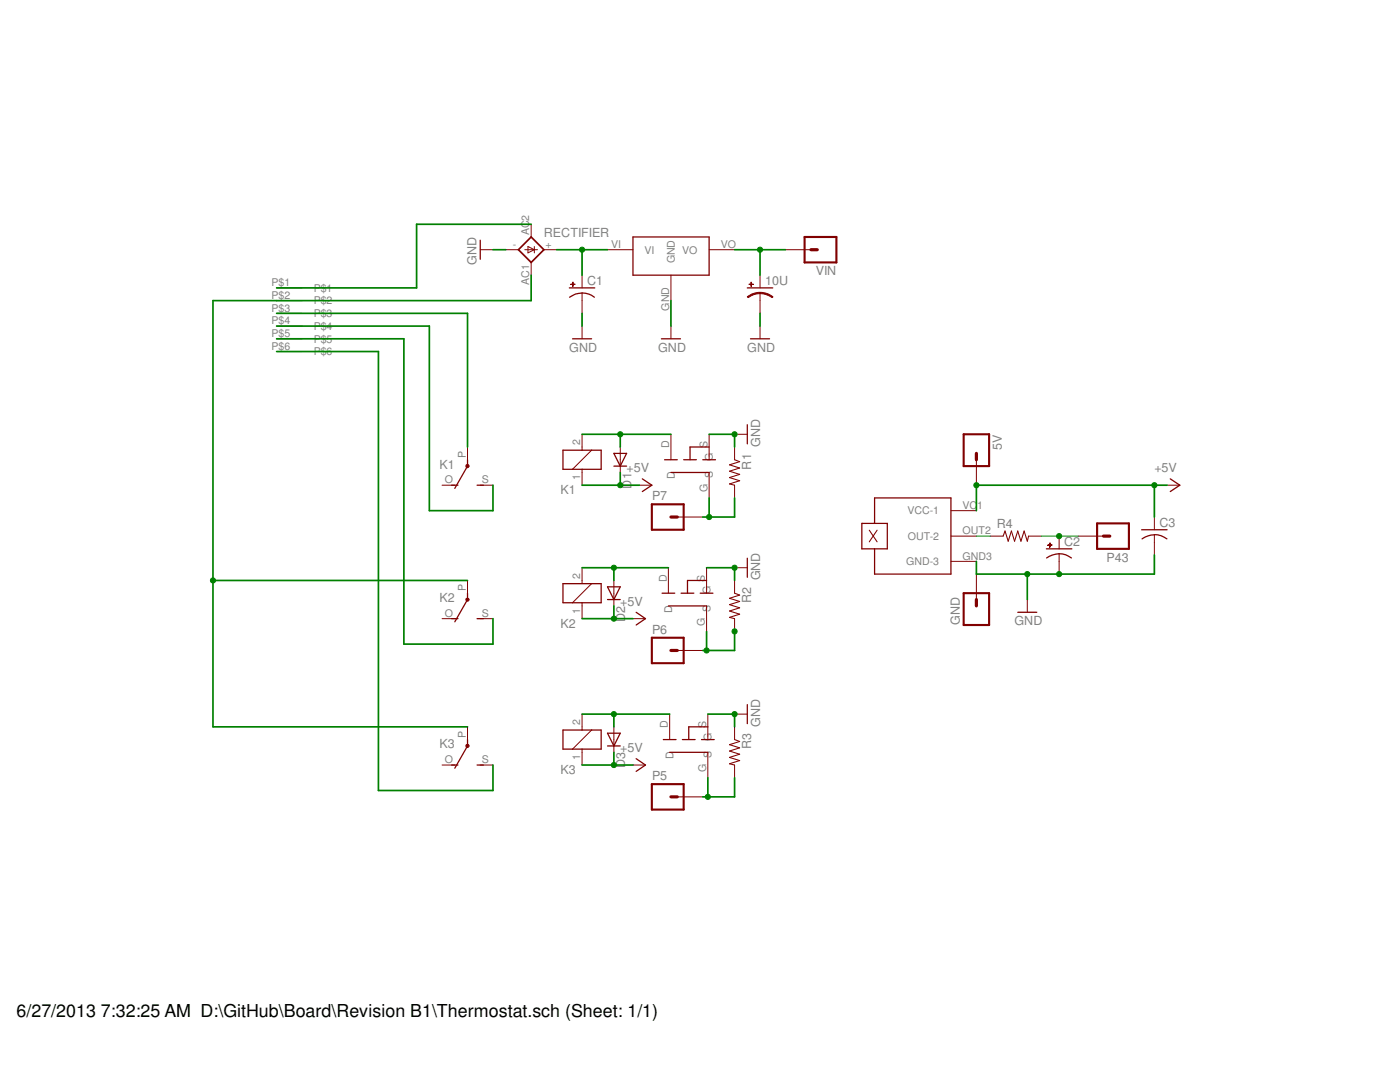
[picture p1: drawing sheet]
<svg xmlns="http://www.w3.org/2000/svg" width="279mm" height="216mm" viewBox="0 0 279 216" stroke-linecap="round" stroke-linejoin="round" font-family="sans-serif">
<path d="M103.5 49.8l2.5-2.5 2.5 2.5-2.5 2.6z" fill="none" stroke="#800000" stroke-width=".34"/>
<path d="M100.9 49.8h2.6M104.7 49.8h2.6M105.4 49.2l1.2 .6-1.2 .7zM106 44.7v2.6M106 52.4v2.5M106.6 49.2v1.3M108.5 49.8h2.6M151.7 58.5v1.5" fill="none" stroke="#800000" stroke-width=".2"/>
<path d="M149.1 57.4h5.1" fill="none" stroke="#800000" stroke-width=".25"/>
<path d="M151.7 58.3a4 4 0 0 1 2.6 .9l-.2 .2a4.1 4.1 0 0 0-2.4-.8z" fill-rule="evenodd" fill="#800000"/>
<path d="M151.7 58.3a4 4 0 0 1 2.6 .9l-.2 .2a4.1 4.1 0 0 0-2.4-.8z" fill="none" stroke="#800000" stroke-width=".2"/>
<path d="M149.1 59.2a3.9 3.9 0 0 1 2.6-.9v.3a3.9 3.9 0 0 0-2.4 .8z" fill-rule="evenodd" fill="#800000"/>
<path d="M149.1 59.2a3.9 3.9 0 0 1 2.6-.9v.3a3.9 3.9 0 0 0-2.4 .8z" fill="none" stroke="#800000" stroke-width=".2"/>
<path d="M149.5 56.7l.8 .1z" fill-rule="evenodd" fill="#800000"/>
<path d="M149.5 56.7l.8 .1z" fill="none" stroke="#800000" stroke-width=".2"/>
<path d="M149.9 56.3v.8z" fill-rule="evenodd" fill="#800000"/>
<g fill="none" stroke="#800000" stroke-width=".2">
<path d="M95.8 49.8h2.6M121.2 49.8h5.1M133.9 54.9v5.1M141.5 49.8h5.1M149.9 56.3v.8zM151.7 54.9v2.5M151.7 60v2.5M156.8 49.8h5M116.2 65.1v2.5M133.9 65.1v2.5M151.7 65.1v2.5M116.2 86.7v3.1"/>
<path d="M116.2 93.6v3.2M118.1 89.8l-3.8 3.8M146.6 86.7h2.5M194.9 91.7v5.1M135.2 103.2h5.1M146.6 113.3h2.5M194.9 114.6v5M205 119.6v2.6M215.2 107h5M135.2 129.8h5.1M135.2 159h5.1M146.6 142.5h2.5"/>
</g>
<path d="M160.6 47.3h6.3v5.1h-6.3zM192.3 86.7h5.1v6.3h-5.1zM130.1 100.6h6.3v5.1h-6.3zM192.3 118.4h5.1v6.3h-5.1zM218.9 104.4h6.4v5.1h-6.4zM130.1 127.3h6.3v5h-6.3zM130.1 156.5h6.3v5h-6.3z" fill="none" stroke="#800000" stroke-width=".42"/>
<path d="M161.8 49.8h1.3M194.9 90.5v1.2M133.9 103.2h1.3M194.9 119.6v1.3M220.2 107h1.3M133.9 129.8h1.3M133.9 159h1.3" fill="none" stroke="#800000" stroke-width=".63"/>
<g fill="none" stroke="#800000" stroke-width=".25">
<path d="M95.8 47.9v3.8M126.3 47.3h15.2v7.6h-15.2zM114.3 67.6h3.8M132 67.6h3.8M149.8 67.6h3.8M90.1 96.8h1.3M93.3 91.7v1.3l-2.5 4.5M95.2 96.8h1.3M112.4 89.8h7.6v3.8h-7.6zM149.1 84.8v3.8M149.1 111.4v3.8M203.1 122.2h3.8"/>
<path d="M149.1 140.6v3.8"/>
</g>
<path d="M93 92.8h.5l.1 .2-.1 .2-.2 .1-.3-.1z" fill-rule="evenodd" fill="#800000"/>
<path d="M88.2 96.8h2.6M93 92.8h.5l.1 .2-.1 .2-.2 .1-.3-.1zM93.3 89.2v2.5M95.8 96.8h2.6M116.2 113.3v3.2M118.1 116.5l-3.8 3.8M116.2 120.3v3.1" fill="none" stroke="#800000" stroke-width=".2"/>
<path d="M93.3 118.4v1.2l-2.5 4.5M112.4 116.5h7.6v3.8h-7.6zM90.1 123.4h1.3M95.2 123.4h1.3" fill="none" stroke="#800000" stroke-width=".25"/>
<path d="M93 119.4h.5l.1 .2-.1 .3h-.5z" fill-rule="evenodd" fill="#800000"/>
<path d="M93 119.4h.5l.1 .2-.1 .3h-.5zM93.3 115.8v2.6M88.2 123.4h2.6M95.8 123.4h2.6M116.2 142.5v3.2M116.2 149.5v3.2M118.1 145.7l-3.8 3.8" fill="none" stroke="#800000" stroke-width=".2"/>
<path d="M90.1 152.7h1.3M93.3 147.6v1.2l-2.5 4.5M95.2 152.7h1.3M112.4 145.7h7.6v3.8h-7.6z" fill="none" stroke="#800000" stroke-width=".25"/>
<path d="M93 148.6h.5l.1 .2-.1 .3-.2 .1-.3-.1z" fill-rule="evenodd" fill="#800000"/>
<g fill="none" stroke="#800000" stroke-width=".2">
<path d="M123.8 89.2v5.1M127.6 96.8h2.5M146.6 89.2v2.5M146.6 96.8v2.6M232.9 96.8h2.6M122.5 115.8v5.1M146.6 115.8v2.6M211.4 110.5v1.5M126.3 123.4h2.5M146.6 123.4v2.6M88.2 152.7h2.6M93 148.6h.5l.1 .2-.1 .3-.2 .1-.3-.1z"/>
<path d="M93.3 145v2.6M95.8 152.7h2.6M122.5 145v5.1M126.3 152.7h2.5M146.6 145v2.6M146.6 152.7v2.5"/>
</g>
<path d="M122.5 90.5h2.6l-1.3 2.5zM122.5 93h2.6M128.2 95.5l1.9 1.3-1.9 1.3M233.6 95.5l1.9 1.3-1.9 1.3M121.2 117.1h2.6l-1.3 2.5zM121.2 119.6h2.6M208.8 109.5h5.1M208.9 111.3a4 4 0 0 1 4.9 0M127 122.2l1.8 1.2-1.8 1.3M121.2 146.3h2.6l-1.3 2.5zM121.2 148.8h2.6M127 151.4l1.8 1.3-1.8 1.2" fill="none" stroke="#800000" stroke-width=".25"/>
<path d="M146.6 91.7l1 .4-2 .7 2 .6-2 .6 2 .7-2 .6 2 .6-2 .7 1 .2M146.6 118.4l1 .3-2 .7 2 .6-2 .6 2 .7-2 .6 2 .7-2 .6 1 .2M146.6 147.6l1 .4-2 .6 2 .6-2 .7 2 .6-2 .6 2 .7-2 .6 1 .3" fill="none" stroke="#800000" stroke-width=".21"/>
<path d="M209.1 108.7l.9 .1z" fill-rule="evenodd" fill="#800000"/>
<path d="M209.1 108.7l.9 .1z" fill="none" stroke="#800000" stroke-width=".2"/>
<path d="M209.5 108.3l.1 .9z" fill-rule="evenodd" fill="#800000"/>
<g fill="none" stroke="#800000" stroke-width=".2">
<path d="M55.2 57.4h5.1M55.2 60h5.1M116.2 58.5v1.5M55.2 62.5h5.1M55.2 65.1h5.1M55.2 67.6h5.1M55.2 70.1h5.1M133.9 86.7v5M141.5 86.7v5M141.5 94.3v5.1M133.4 113.3v5.1M141 113.3v5.1"/>
<path d="M189.8 101.9h5.1M189.8 107h5.1M189.8 112h5.1M197.7 107h2.5M205.3 107h2.5M209.5 108.3l.1 .9zM211.4 107v2.5M211.4 112v2.6M141 120.9v5.1M133.6 142.5v5.1M141.3 142.5v5.1M141.3 150.1v5.1"/>
</g>
<g fill="none" stroke="#800000" stroke-width=".25">
<path d="M113.6 57.4h5.1M113.7 59.3a4 4 0 0 1 4.9 0M132.6 91.7h2.6M133.9 94.3h7.6M136.4 91.7h2.6M140.3 91.7h2.5M141.5 89.2h-3.8v2.5M132.1 118.4h2.6M135.9 118.4h2.6M139.7 118.4h2.6M141 115.8h-3.8v2.6M172 104.4h5.1v5.1h-5.1z"/>
<path d="M174.5 104.4v-5h15.3v15.2h-15.3v-5.1M133.4 120.9h7.6M132.4 147.6h2.5M133.6 150.1h7.7M136.2 147.6h2.5M140 147.6h2.5M141.3 145h-3.8v2.6"/>
</g>
<path d="M173.5 105.8l1.5 2.3M175 105.8l-1.5 2.3M200.2 107l.4-1 .6 2 .6-2 .7 2 .6-2 .7 2 .6-2 .6 2 .3-1" fill="none" stroke="#800000" stroke-width=".21"/>
<path d="M113.9 56.7l.9 .1z" fill-rule="evenodd" fill="#800000"/>
<path d="M113.9 56.7l.9 .1z" fill="none" stroke="#800000" stroke-width=".2"/>
<path d="M114.3 56.3l.1 .8z" fill-rule="evenodd" fill="#800000"/>
<path d="M114.3 56.3l.1 .8zM116.2 54.9v2.5M116.2 60v2.5M230.4 103.2v2.5M230.4 106.7v4" fill="none" stroke="#800000" stroke-width=".2"/>
<path d="M227.8 105.7h5.1M230.4 106.7a4 4 0 0 1 2.5 .8M230.4 106.7a4.4 4.4 0 0 0-2.5 .8" fill="none" stroke="#800000" stroke-width=".25"/>
<path d="M106 44.7h-22.9v12.7h-27.9M55.2 62.5h38.1v26.7M55.2 65.1h30.5v36.8h12.7v-5.1M55.2 67.6h25.4v60.9h17.8v-5.1M55.2 70.1h20.3v87.6h22.9v-5M194.9 112v2.6h16.5M205 114.6v5" fill="none" stroke="#008000" stroke-width=".34"/>
<circle cx="205" cy="114.6" r=".51" fill="#008000"/>
<circle cx="205" cy="114.6" r=".51" fill="none" stroke="#008000" stroke-width=".2"/>
<path d="M230.4 110.7v3.9h-19" fill="none" stroke="#008000" stroke-width=".34"/>
<circle cx="211.4" cy="114.6" r=".51" fill="#008000"/>
<circle cx="211.4" cy="114.6" r=".51" fill="none" stroke="#008000" stroke-width=".2"/>
<path d="M141 113.3h5.6v2.5" fill="none" stroke="#008000" stroke-width=".34"/>
<circle cx="146.6" cy="113.3" r=".51" fill="#008000"/>
<circle cx="146.6" cy="113.3" r=".51" fill="none" stroke="#008000" stroke-width=".2"/>
<path d="M141.5 86.7h5.1v2.5" fill="none" stroke="#008000" stroke-width=".34"/>
<circle cx="146.6" cy="86.7" r=".51" fill="#008000"/>
<circle cx="146.6" cy="86.7" r=".51" fill="none" stroke="#008000" stroke-width=".2"/>
<path d="M141.3 142.5h5.3v2.5" fill="none" stroke="#008000" stroke-width=".34"/>
<circle cx="146.6" cy="142.5" r=".51" fill="#008000"/>
<circle cx="146.6" cy="142.5" r=".51" fill="none" stroke="#008000" stroke-width=".2"/>
<path d="M98.4 49.8h2.5M133.9 60v5.1M116.2 62.5v2.6M151.7 62.5v2.6M146.6 126v3.8" fill="none" stroke="#008000" stroke-width=".34"/>
<circle cx="146.6" cy="126" r=".51" fill="#008000"/>
<circle cx="146.6" cy="126" r=".51" fill="none" stroke="#008000" stroke-width=".2"/>
<path d="M140.3 129.8h6.3M141 126v3.8" fill="none" stroke="#008000" stroke-width=".34"/>
<circle cx="141" cy="129.8" r=".51" fill="#008000"/>
<circle cx="141" cy="129.8" r=".51" fill="none" stroke="#008000" stroke-width=".2"/>
<path d="M116.2 123.4h10.1M122.5 120.9v2.5" fill="none" stroke="#008000" stroke-width=".34"/>
<circle cx="122.5" cy="123.4" r=".51" fill="#008000"/>
<circle cx="122.5" cy="123.4" r=".51" fill="none" stroke="#008000" stroke-width=".2"/>
<path d="M116.2 152.7h10.1M122.5 150.1v2.6" fill="none" stroke="#008000" stroke-width=".34"/>
<circle cx="122.5" cy="152.7" r=".51" fill="#008000"/>
<circle cx="122.5" cy="152.7" r=".51" fill="none" stroke="#008000" stroke-width=".2"/>
<path d="M116.2 96.8h11.4M123.8 94.3v2.5" fill="none" stroke="#008000" stroke-width=".34"/>
<circle cx="123.8" cy="96.8" r=".51" fill="#008000"/>
<circle cx="123.8" cy="96.8" r=".51" fill="none" stroke="#008000" stroke-width=".2"/>
<path d="M194.9 96.8v5.1M230.4 96.8h2.5" fill="none" stroke="#008000" stroke-width=".34"/>
<circle cx="194.9" cy="96.8" r=".51" fill="#008000"/>
<circle cx="194.9" cy="96.8" r=".51" fill="none" stroke="#008000" stroke-width=".2"/>
<path d="M194.9 96.8h35.5v6.4" fill="none" stroke="#008000" stroke-width=".34"/>
<circle cx="230.4" cy="96.8" r=".51" fill="#008000"/>
<circle cx="230.4" cy="96.8" r=".51" fill="none" stroke="#008000" stroke-width=".2"/>
<path d="M116.2 113.3h17.2M122.5 113.3v2.5" fill="none" stroke="#008000" stroke-width=".34"/>
<circle cx="122.5" cy="113.3" r=".51" fill="#008000"/>
<circle cx="122.5" cy="113.3" r=".51" fill="none" stroke="#008000" stroke-width=".2"/>
<path d="M141.5 99.4v3.8M146.6 99.4v3.8h-6.3" fill="none" stroke="#008000" stroke-width=".34"/>
<circle cx="141.5" cy="103.2" r=".51" fill="#008000"/>
<circle cx="141.5" cy="103.2" r=".51" fill="none" stroke="#008000" stroke-width=".2"/>
<path d="M116.2 86.7h17.7M123.8 86.7v2.5" fill="none" stroke="#008000" stroke-width=".34"/>
<circle cx="123.8" cy="86.7" r=".51" fill="#008000"/>
<circle cx="123.8" cy="86.7" r=".51" fill="none" stroke="#008000" stroke-width=".2"/>
<path d="M141.3 155.2v3.8M146.6 155.2v3.8h-6.3" fill="none" stroke="#008000" stroke-width=".34"/>
<circle cx="141.3" cy="159" r=".51" fill="#008000"/>
<circle cx="141.3" cy="159" r=".51" fill="none" stroke="#008000" stroke-width=".2"/>
<path d="M116.2 142.5h17.4M122.5 142.5v2.5" fill="none" stroke="#008000" stroke-width=".34"/>
<circle cx="122.5" cy="142.5" r=".51" fill="#008000"/>
<circle cx="122.5" cy="142.5" r=".51" fill="none" stroke="#008000" stroke-width=".2"/>
<path d="M146.6 49.8h10.2M151.7 49.8v5.1" fill="none" stroke="#008000" stroke-width=".34"/>
<circle cx="151.7" cy="49.8" r=".51" fill="#008000"/>
<circle cx="151.7" cy="49.8" r=".51" fill="none" stroke="#008000" stroke-width=".2"/>
<path d="M111.1 49.8h10.1M116.2 49.8v5.1" fill="none" stroke="#008000" stroke-width=".34"/>
<circle cx="116.2" cy="49.8" r=".51" fill="#008000"/>
<circle cx="116.2" cy="49.8" r=".51" fill="none" stroke="#008000" stroke-width=".2"/>
<path d="M42.5 60v85h50.8M106 54.9v5.1h-50.8M42.5 115.8h50.8" fill="none" stroke="#008000" stroke-width=".34"/>
<circle cx="42.5" cy="115.8" r=".51" fill="#008000"/>
<g fill="none" stroke="#008000" stroke-width=".2">
<path d="M207.8 107h7.4"/>
<circle cx="42.5" cy="115.8" r=".51"/>
</g>
<path d="M42.5 60h12.7" fill="none" stroke="#008000" stroke-width=".34"/>
<circle cx="211.4" cy="107" r=".51" fill="#008000"/>
<g fill="none" stroke="#008000" stroke-width=".2">
<path d="M194.9 107h2.8"/>
<circle cx="211.4" cy="107" r=".51"/>
</g>
<text font-size="3.6" x="3.3" y="203">6/27/2013 7:32:25 AM D:\GitHub\Board\Revision B1\Thermostat.sch (Sheet: 1/1)</text>
<g font-size="2.5" fill="#808080">
<text x="108.5" y="47.3">RECTIFIER</text>
<text x="95.1" y="52.9" transform="rotate(-90 95.1 52.9)">GND</text>
<text x="117.2" y="56.8">C1</text>
<text x="152.7" y="56.8">10U</text>
<text x="162.8" y="54.9">VIN</text>
<text x="113.6" y="70.1">GND</text>
<text x="131.4" y="70.1">GND</text>
<text x="149.1" y="70.1">GND</text>
<text x="151.7" y="89.2" transform="rotate(-90 151.7 89.2)">GND</text>
<text x="199.9" y="89.7" transform="rotate(-90 199.9 89.7)">5V</text>
<text x="87.7" y="93.5">K1</text>
<text x="125.1" y="94.3">+5V</text>
<text x="149.9" y="93.7" transform="rotate(-90 149.9 93.7)">R1</text>
<text x="230.4" y="94.3">+5V</text>
<text x="111.8" y="98.6">K1</text>
<text x="126" y="97.5" transform="rotate(-90 126 97.5)">D1</text>
<text x="130.1" y="99.9">P7</text>
<text x="198.9" y="105.5">R4</text>
<text x="231.4" y="105.1">C3</text>
<text x="212.4" y="108.9">C2</text>
<text x="220.9" y="112.1">P43</text>
<text x="151.7" y="115.8" transform="rotate(-90 151.7 115.8)">GND</text>
<text x="87.7" y="120.1">K2</text>
<text x="111.8" y="125.2">K2</text>
<text x="123.8" y="120.9">+5V</text>
<text x="124.8" y="124.1" transform="rotate(-90 124.8 124.1)">D2</text>
<text x="149.9" y="120.3" transform="rotate(-90 149.9 120.3)">R2</text>
<text x="191.6" y="124.7" transform="rotate(-90 191.6 124.7)">GND</text>
<text x="202.5" y="124.7">GND</text>
<text x="130.1" y="126.5">P6</text>
<text x="87.7" y="149.4">K3</text>
<text x="149.9" y="149.5" transform="rotate(-90 149.9 149.5)">R3</text>
<text x="151.7" y="145" transform="rotate(-90 151.7 145)">GND</text>
<text x="111.8" y="154.4">K3</text>
<text x="123.8" y="150.1">+5V</text>
<text x="124.8" y="153.3" transform="rotate(-90 124.8 153.3)">D3</text>
<text x="130.1" y="155.7">P5</text>
</g>
<g font-size="2.1" fill="#808080">
<text x="105.6" y="46.9" transform="rotate(-90 105.6 46.9)">AC2</text>
<text x="102.4" y="49.5">-</text>
<text x="108.9" y="49.5">+</text>
<text x="122" y="49.5">VI</text>
<text x="128.7" y="50.6">VI</text>
<text x="134.7" y="52.6" transform="rotate(-90 134.7 52.6)">GND</text>
<text x="136.1" y="50.6">VO</text>
<text x="143.9" y="49.5">VO</text>
<text x="54.2" y="57.1">P$1</text>
<text x="54.2" y="59.6">P$2</text>
<text x="62.6" y="58.2">P$1</text>
<text x="105.6" y="56.9" transform="rotate(-90 105.6 56.9)">AC1</text>
<text x="54.2" y="62.2">P$3</text>
<text x="54.2" y="64.7">P$4</text>
<text x="62.6" y="60.7">P$2</text>
<text x="62.6" y="63.3">P$3</text>
<text x="62.6" y="65.8">P$4</text>
<text x="133.6" y="62" transform="rotate(-90 133.6 62)">GND</text>
<text x="54.2" y="67.3">P$5</text>
<text x="54.2" y="69.8">P$6</text>
<text x="62.6" y="68.4">P$5</text>
<text x="62.6" y="70.9">P$6</text>
<text x="115.8" y="88.8" transform="rotate(-90 115.8 88.8)">2</text>
<text x="133.6" y="89.4" transform="rotate(-90 133.6 89.4)">D</text>
<text x="141.2" y="89.4" transform="rotate(-90 141.2 89.4)">S</text>
<text x="93" y="91.4" transform="rotate(-90 93 91.4)">P</text>
<text x="115.8" y="95.8" transform="rotate(-90 115.8 95.8)">1</text>
<text x="134.7" y="95.6" transform="rotate(-90 134.7 95.6)">D</text>
<text x="142.3" y="95.5" transform="rotate(-90 142.3 95.5)">S</text>
<text x="142.3" y="91.9" transform="rotate(-90 142.3 91.9)">G</text>
<text x="88.8" y="96.4">O</text>
<text x="96.2" y="96.4">S</text>
<text x="141.2" y="98.3" transform="rotate(-90 141.2 98.3)">G</text>
<text x="192.1" y="101.5">VC1</text>
<text x="181.1" y="102.7">VCC-1</text>
<text x="181.2" y="107.7">OUT-2</text>
<text x="192.1" y="106.6">OUT2</text>
<text x="180.8" y="112.8">GND-3</text>
<text x="192.1" y="111.7">GND3</text>
<text x="93" y="118" transform="rotate(-90 93 118)">P</text>
<text x="115.8" y="115.5" transform="rotate(-90 115.8 115.5)">2</text>
<text x="133.1" y="116" transform="rotate(-90 133.1 116)">D</text>
<text x="140.7" y="116" transform="rotate(-90 140.7 116)">S</text>
<text x="141.8" y="118.6" transform="rotate(-90 141.8 118.6)">G</text>
<text x="88.8" y="123.1">O</text>
<text x="96.2" y="123.1">S</text>
<text x="115.8" y="122.5" transform="rotate(-90 115.8 122.5)">1</text>
<text x="134.2" y="122.3" transform="rotate(-90 134.2 122.3)">D</text>
<text x="140.7" y="124.9" transform="rotate(-90 140.7 124.9)">G</text>
<text x="141.8" y="122.1" transform="rotate(-90 141.8 122.1)">S</text>
<text x="93" y="147.2" transform="rotate(-90 93 147.2)">P</text>
<text x="115.8" y="144.7" transform="rotate(-90 115.8 144.7)">2</text>
<text x="133.3" y="145.2" transform="rotate(-90 133.3 145.2)">D</text>
<text x="140.9" y="145.2" transform="rotate(-90 140.9 145.2)">S</text>
<text x="142" y="147.8" transform="rotate(-90 142 147.8)">G</text>
<text x="88.8" y="152.3">O</text>
<text x="96.2" y="152.3">S</text>
<text x="115.8" y="151.6" transform="rotate(-90 115.8 151.6)">1</text>
<text x="134.4" y="151.4" transform="rotate(-90 134.4 151.4)">D</text>
<text x="140.9" y="154.1" transform="rotate(-90 140.9 154.1)">G</text>
<text x="142" y="151.3" transform="rotate(-90 142 151.3)">S</text>
</g>
</svg>
